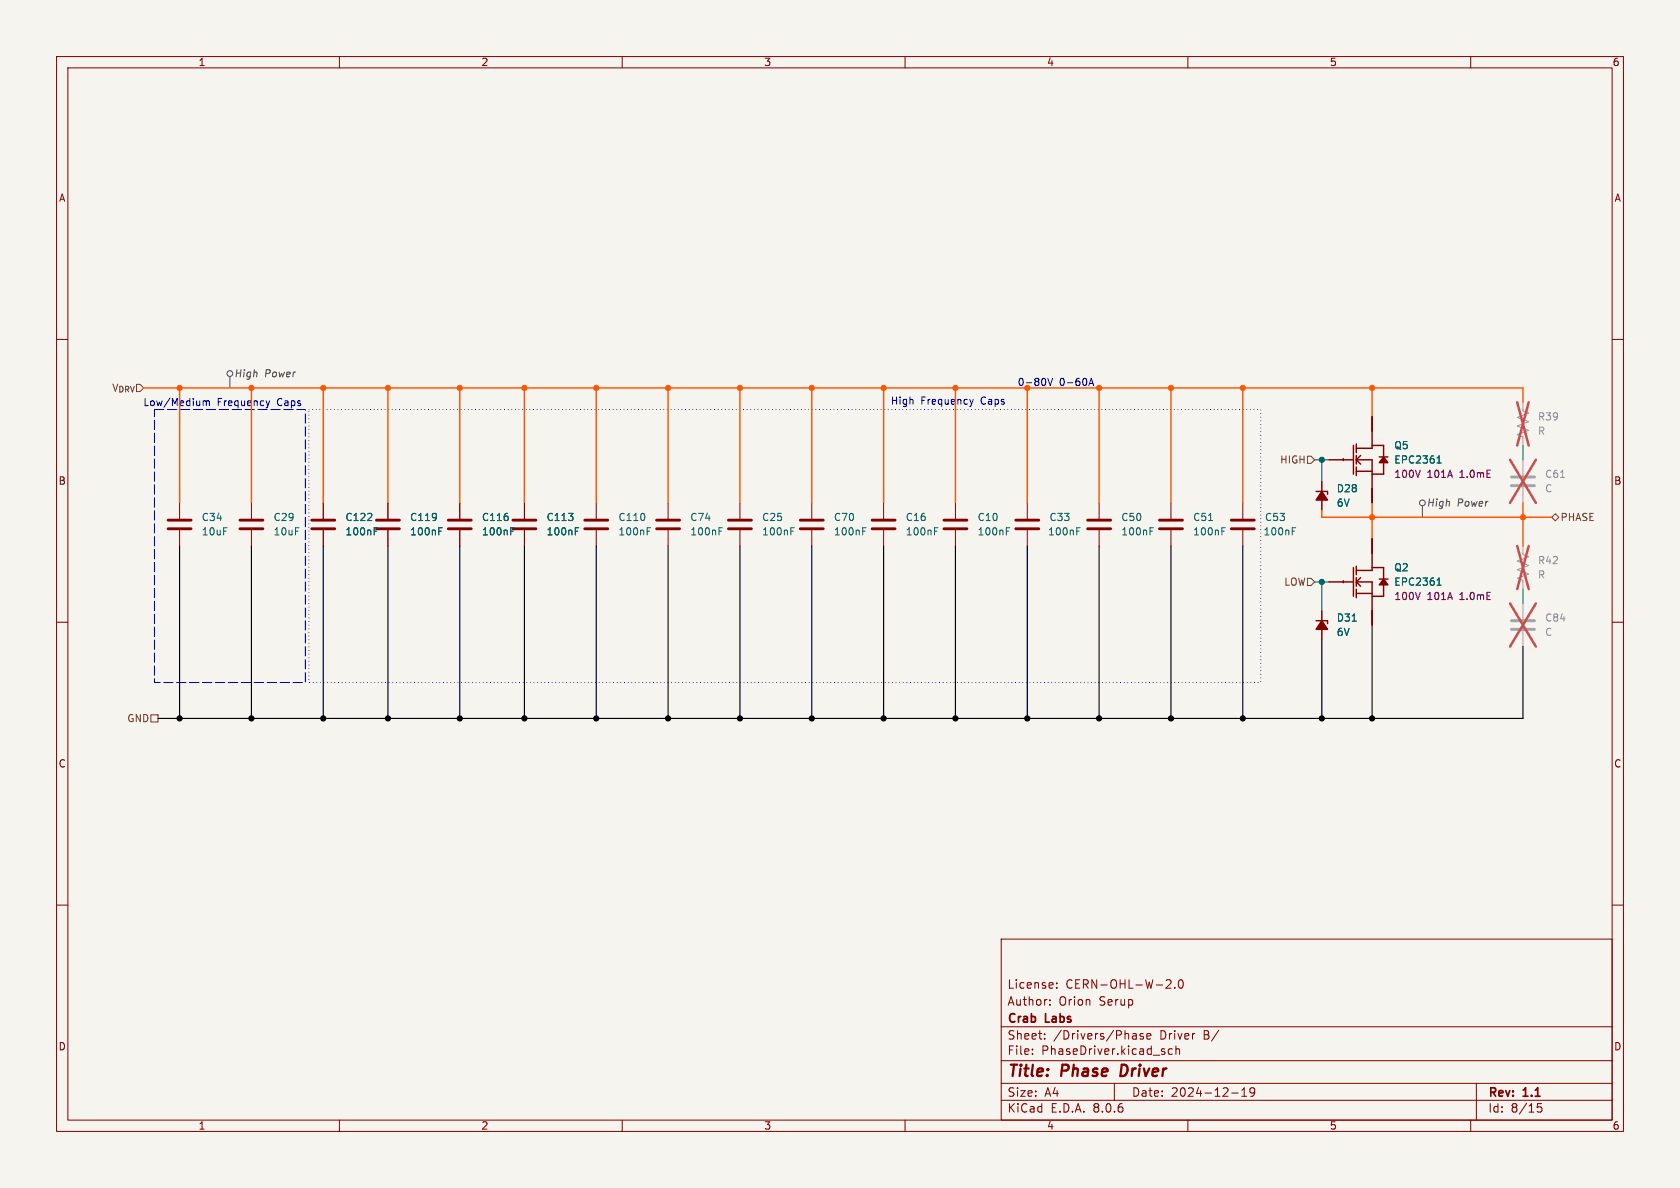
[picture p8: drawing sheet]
<svg xmlns="http://www.w3.org/2000/svg" width="297mm" height="210mm" viewBox="0 0 297 210" stroke-linecap="round" stroke-linejoin="round" font-family="sans-serif">
<path d="M0 0h297v210h-297z" fill="#f5f4ef" stroke="#f5f4ef" stroke-width=".18"/>
<g fill="none" stroke="#840000" stroke-width=".18">
<path d="M10 10h277v190h-277zM12 12h273v186h-273zM60 10v2M110 10v2M160 10v2M210 10v2M260 10v2M10 60h2M285 60h2M242.6 73.7v2.5M31.7 88.9v2.8M31.7 93.7v2.8"/>
<path d="M44.4 88.9v2.8M44.4 93.7v2.8M57.1 88.9v2.8M57.1 93.7v2.8M68.6 88.9v2.8M68.6 93.7v2.8M81.3 88.9v2.8M81.3 93.7v2.8M92.7 88.9v2.8M92.7 93.7v2.8M105.4 88.9v2.8M105.4 93.7v2.8"/>
<path d="M118.1 88.9v2.8M118.1 93.7v2.8M130.8 88.9v2.8M130.8 93.7v2.8M143.5 88.9v2.8M143.5 93.7v2.8M156.2 88.9v2.8M156.2 93.7v2.8M168.9 88.9v2.8M168.9 93.7v2.8M181.6 88.9v2.8M181.6 93.7v2.8"/>
<path d="M194.3 88.9v2.8M194.3 93.7v2.8M207 88.9v2.8M207 93.7v2.8M219.7 88.9v2.8M219.7 93.7v2.8M233.7 85.1v5.1M234.9 81.3h2.6M242.6 86.4v2.5M242.6 95.3v2.5M10 110h2M233.7 108v5"/>
<path d="M234.9 102.9h2.6M242.6 108v2.5M285 110h2M10 160h2M285 160h2M177 166h108v32h-108zM185.6 177.6v.1M185.6 176.8v.1M186.8 174.6v.1M186.8 173.8v.1M206.2 173.3l.5-.1 .3 .1v.3l-.9 1.1h.9M207.7 174.6v.1"/>
<path d="M208.5 173.3l.2-.1a.81 .81 0 0 1 .6 .6 .81 .81 0 0 1-.3 .8l-.2 .1a.81 .81 0 0 1-.3-1.4zM60 198v2M110 198v2M160 198v2M177 194.5h108M177 191.5h108M177 187.5h108M177 181.5h108M182.5 186.3v.1M182.5 185.5v.1M184.7 183.6v.1M184.7 182.8v.1"/>
<path d="M197 191.5v3M200.4 182.7l.4 .1 .1 .9M200.9 183.6l-.5 .1M200.9 183.1h-.5M202.1 182.8l-.4-.1-.2 .2 .1 .2 .5 .2v.3h-.6M202.7 183.2l.8-.1-.1-.3-.4-.1-.3 .2 .1 .7h.6M207.2 185.5l-.4-.1-.3 .3v.4l.2 .2h.5M207.9 185.5l.2-.1 .4 .1v.9M207.9 184.9v1.5M210 198v2M217.7 193.2h1.2M219.5 193.8h.9"/>
<path d="M219.5 192.7l.5-.4v1.5M221.8 192.9l-.3 .3h-.3l-.2-.3 .1-.5 .4-.1 .2 .1a.99 .99 0 0 1-.3 1.4h-.3M260 198v2M261 191.5v6.5M272.5 195.1h-.7l-.1 .7 .3-.1h.5l.1 .3-.1 .5-.2 .1-.6-.1"/>
</g>
<path d="M198.3 188.2l-.2 2h.4" fill="none" stroke="#840000" stroke-width=".4"/>
<g fill="none" stroke="#840000" stroke-width=".51">
<path d="M29.7 93.5h4.1M29.7 91.9h4.1M42.4 93.5h4.1M42.4 91.9h4.1M55.1 93.5h4.1M55.1 91.9h4.1M66.5 93.5h4.1M66.5 91.9h4.1M79.2 93.5h4.1M79.2 91.9h4.1M90.7 93.5h4M90.7 91.9h4"/>
<path d="M103.4 93.5h4M103.4 91.9h4M116.1 93.5h4M116.1 91.9h4M128.8 93.5h4M128.8 91.9h4M141.5 93.5h4M141.5 91.9h4M154.2 93.5h4M154.2 91.9h4M166.9 93.5h4M166.9 91.9h4"/>
<path d="M179.6 93.5h4M179.6 91.9h4M192.3 93.5h4M192.3 91.9h4M205 93.5h4M205 91.9h4M217.7 93.5h4M217.7 91.9h4"/>
</g>
<g fill="none" stroke="#006464" stroke-width=".18">
<path d="M66.2 93.9h.4M66.2 93.3h.6M77.6 93.9h.4M77.6 93.3h.6M90.3 93.9h.4M90.3 93.3h.6M101.7 93.9h.4M101.7 93.3h.6M114.4 93.9h.4M114.4 93.3h.6M127.1 93.9h.4M127.1 93.3h.6"/>
<path d="M139.8 93.9h.4M139.8 93.3h.6M152.5 93.9h.4M152.5 93.3h.6M165.2 93.9h.4M165.2 93.3h.6M177.9 93.9h.4M177.9 93.3h.6M190.4 93.9h.4M190.4 93.3h.6M203.3 93.9h.4M203.3 93.3h.6"/>
<path d="M213.7 92h.7M216 93.9h.4M216 93.3h.6M228.5 93.9h.4M228.5 93.3h.6M254.1 81.9h.7M254.2 80.9l.2-.3v1.3M239.1 109.8h.7M254.1 103.4h.7M254.2 102.5l.2-.3v1.2"/>
</g>
<path d="M269.2 71.1v1.5l1.1 .4-2.1 .8 2.1 .7-2.1 .8 2.1 .8-2.1 .7 1 .4v1.5M269.2 96.5v1.5l1.1 .4-2.1 .8 2.1 .7-2.1 .8 2.1 .8-2.1 .7 1 .4v1.5M269.2 81.3v2.8M269.2 86.1v2.8M269.2 106.7v2.8M269.2 111.5v2.8" fill="none" stroke="#9c9b98" stroke-width=".18"/>
<path d="M268.2 71.1l2.1 7.6M270.3 71.1l-2.1 7.6M267 81.3l4.5 7.6M268.2 96.5l2.1 7.6M270.3 96.5l-2.1 7.6M271.5 81.3l-4.5 7.6M267 106.7l4.5 7.6M271.5 106.7l-4.5 7.6" fill="none" stroke="#e65255" stroke-width=".46"/>
<path d="M267.2 85.9h4.1M267.2 84.3h4.1M267.2 111.3h4.1M267.2 109.7h4.1" fill="none" stroke="#9c9b98" stroke-width=".51"/>
<path d="M275.9 84.4h.7" fill="none" stroke="#939391" stroke-width=".18"/>
<g fill="none" stroke="#840000" stroke-width=".25">
<path d="M239.3 78.7v5.1M239.8 78.5v1.5M242.6 76.2v3h-2.8M242.6 78.7h2v2.1M232.7 86.9h2v.5M237.5 81.1v.3M237.5 81.3h1.8M239.8 80.5v1.5M239.8 82.6v1.5M239.8 81.3h2.8v5.1M239.8 83.3h2.8M239.8 81.3l.7 .7"/>
<path d="M240.5 80.5l-.7 .8M242.6 97.8v3h-2.8M243.8 80.8h1.6M244.6 81.8v2h-2M232.7 109.7h2v.5M237.5 102.7v.3M237.5 102.9h1.8M239.3 100.3v5.1M239.8 102.9h2.8v5.1M239.8 100.1v1.5M239.8 102.1v1.5M239.8 104.1v1.6"/>
<path d="M239.8 104.9h2.8M239.8 102.9l.7 .7M240.5 102.1l-.7 .8M242.6 100.3h2v2.1M243.8 102.4h1.6M244.6 103.4v2h-2"/>
</g>
<g fill="#840000" stroke="#840000" stroke-width=".25">
<path d="M233.7 86.9l1 1.5h-2z"/>
<path d="M244.6 102.4l.8 1h-1.6z"/>
<path d="M233.7 109.7l1 1.6h-2z"/>
<path d="M244.6 80.8l.8 1h-1.6z"/>
</g>
<g fill="none" stroke="#484848" stroke-width=".18">
<path d="M40.6 66.5v2.1M251.5 89.4v2"/>
<circle cx="40.6" cy="66" r=".51"/>
<circle cx="251.5" cy="88.9" r=".51"/>
</g>
<path d="M231.1 80.6h.7l.6 .7-.6 .6h-.7zM274.3 91.4l.7-.6 .6 .6-.6 .7zM231.1 102.2h.7l.6 .7-.6 .6h-.7zM26.7 126.4h1.2v1.2h-1.2z" fill="none" stroke="#725600" stroke-width=".18"/>
<g fill="none" stroke="#0000c2" stroke-width=".18">
<path d="M35.9 70.9v.8M35.9 71l.4-.1 .2 .1M36.5 71l.1-.1h.4v.8M36.5 71v.7M47.1 70.9l.3 .8M47.4 71.7l-.2 .3M47.7 70.9l-.3 .8M171.4 70.6l.4 .8M171.8 71.4l-.2 .4M172.1 70.6l-.3 .8M185.2 66.9l.5 1.2 .4-1.2M192.5 68.1l.4-1.2 .4 1.2"/>
<path d="M192.6 67.8h.6"/>
</g>
<path d="M54.6 72.4h168.3v48.3h-168.3z" fill="none" stroke="#0000c2" stroke-width=".18" stroke-dasharray="0 .6"/>
<path d="M27.3 72.4h26.7v48.3h-26.7z" fill="none" stroke="#0000c2" stroke-width=".18" stroke-dasharray="1.7 .6"/>
<g fill="none" stroke="#f50" stroke-width=".25">
<path d="M25.4 68.6h243.8v2.5M31.7 68.6v20.3M44.4 68.6v20.3M57.1 68.6v20.3M68.6 68.6v20.3M81.3 68.6v20.3M92.7 68.6v20.3M105.4 68.6v20.3M118.1 68.6v20.3M130.8 68.6v20.3M143.5 68.6v20.3M156.2 68.6v20.3"/>
<path d="M168.9 68.6v20.3M181.6 68.6v20.3M194.3 68.6v20.3M207 68.6v20.3M219.7 68.6v20.3M242.6 68.6v5.1M233.7 90.2v1.2h40.6M242.6 88.9v6.4M269.2 88.9v7.6"/>
</g>
<path d="M269.2 78.7v2.6M232.4 81.3h2.5M233.7 81.3v3.8M232.4 102.9h2.5M233.7 102.9v5.1M269.2 104.1v2.6" fill="none" stroke="#009600" stroke-width=".18"/>
<g fill="none" stroke="#000" stroke-width=".2">
<path d="M31.7 96.5v30.5M44.4 96.5v30.5M57.1 96.5v30.5M68.6 96.5v30.5M81.3 96.5v30.5M92.7 96.5v30.5M105.4 96.5v30.5M118.1 96.5v30.5M130.8 96.5v30.5M143.5 96.5v30.5M156.2 96.5v30.5M168.9 96.5v30.5"/>
<path d="M181.6 96.5v30.5M194.3 96.5v30.5M207 96.5v30.5M219.7 96.5v30.5M233.7 113v14M242.6 110.5v16.5M269.2 114.3v12.7h-241.3"/>
</g>
<g fill="#000" stroke="#000" stroke-width=".18">
<circle cx="31.7" cy="127" r=".46"/>
<circle cx="44.4" cy="127" r=".46"/>
<circle cx="57.1" cy="127" r=".46"/>
<circle cx="68.6" cy="127" r=".46"/>
<circle cx="81.3" cy="127" r=".46"/>
<circle cx="92.7" cy="127" r=".46"/>
<circle cx="105.4" cy="127" r=".46"/>
<circle cx="118.1" cy="127" r=".46"/>
<circle cx="130.8" cy="127" r=".46"/>
<circle cx="143.5" cy="127" r=".46"/>
<circle cx="156.2" cy="127" r=".46"/>
<circle cx="168.9" cy="127" r=".46"/>
<circle cx="181.6" cy="127" r=".46"/>
<circle cx="194.3" cy="127" r=".46"/>
<circle cx="207" cy="127" r=".46"/>
<circle cx="219.7" cy="127" r=".46"/>
<circle cx="233.7" cy="127" r=".46"/>
<circle cx="242.6" cy="127" r=".46"/>
</g>
<g fill="#009600" stroke="#009600" stroke-width=".18">
<circle cx="233.7" cy="81.3" r=".46"/>
<circle cx="233.7" cy="102.9" r=".46"/>
</g>
<g fill="#f50" stroke="#f50" stroke-width=".18">
<circle cx="219.7" cy="68.6" r=".46"/>
<circle cx="156.2" cy="68.6" r=".46"/>
<circle cx="168.9" cy="68.6" r=".46"/>
<circle cx="194.3" cy="68.6" r=".46"/>
<circle cx="207" cy="68.6" r=".46"/>
<circle cx="92.7" cy="68.6" r=".46"/>
<circle cx="81.3" cy="68.6" r=".46"/>
<circle cx="44.4" cy="68.6" r=".46"/>
<circle cx="57.1" cy="68.6" r=".46"/>
<circle cx="68.6" cy="68.6" r=".46"/>
<circle cx="31.7" cy="68.6" r=".46"/>
<circle cx="242.6" cy="91.4" r=".46"/>
<circle cx="242.6" cy="68.6" r=".46"/>
<circle cx="269.2" cy="91.4" r=".46"/>
<circle cx="118.1" cy="68.6" r=".46"/>
<circle cx="105.4" cy="68.6" r=".46"/>
<circle cx="143.5" cy="68.6" r=".46"/>
<circle cx="130.8" cy="68.6" r=".46"/>
</g>
<g font-size="2.8" fill="#840000">
<text x="178" y="190.9">Title:</text>
<text x="187.7" y="190.9">Phase</text>
<text x="198.9" y="190.9">Driver</text>
</g>
<g font-size="2.1" fill="#840000">
<text x="178" y="178">Author:</text>
<text x="178" y="175">License:</text>
<text x="187.2" y="178">Orion</text>
<text x="188.4" y="175">CERN-OHL-W-2.0</text>
<text x="194.4" y="178">Serup</text>
<text x="178" y="184">Sheet:</text>
<text x="178" y="181.2">Crab</text>
<text x="184.9" y="181.2">Labs</text>
<text x="186.2" y="184">/Drivers/Phase</text>
<text x="205.1" y="184">Driver</text>
<text x="212.9" y="184">B/</text>
<text x="178" y="186.7">File:</text>
<text x="184.1" y="186.7">PhaseDriver.kicad_sch</text>
<text x="178" y="196.9">KiCad</text>
<text x="178" y="194.1">Size:</text>
<text x="184.7" y="194.1">A4</text>
<text x="185.7" y="196.9">E.D.A.</text>
<text x="193.3" y="196.9">8.0.6</text>
<text x="200" y="194.1">Date:</text>
<text x="207" y="194.1">2024-12-19</text>
<text x="263" y="194.3">Rev:</text>
<text x="263" y="196.9">Id:</text>
<text x="267.1" y="196.9">8/15</text>
<text x="269.4" y="194.3">1.1</text>
</g>
<g font-size="1.8" fill="#840000">
<text x="35" y="11.9">1</text>
<text x="85" y="11.9">2</text>
<text x="135" y="11.9">3</text>
<text x="185" y="11.9">4</text>
<text x="235" y="11.9">5</text>
<text x="285" y="11.9">6</text>
<text x="10.3" y="35.9">A</text>
<text x="285.3" y="35.9">A</text>
<text x="10.3" y="85.9">B</text>
<text x="285.3" y="85.9">B</text>
<text x="10.3" y="135.9">C</text>
<text x="285.3" y="135.9">C</text>
<text x="10.3" y="185.9">D</text>
<text x="285.3" y="185.9">D</text>
<text x="35" y="199.9">1</text>
<text x="85" y="199.9">2</text>
<text x="135" y="199.9">3</text>
<text x="185" y="199.9">4</text>
<text x="235" y="199.9">5</text>
<text x="285" y="199.9">6</text>
</g>
<g font-size="1.8" fill="#725600">
<text x="19.7" y="69.4">V_{DRV}</text>
<text x="226.2" y="82.1">HIGH</text>
<text x="275.8" y="92.3">PHASE</text>
<text x="226.9" y="103.7">LOW</text>
<text x="22.4" y="127.9">GND</text>
</g>
<g font-size="1.8" fill="#0000c2">
<text x="25.2" y="72">Low/Medium</text>
<text x="38.4" y="72">Frequency</text>
<text x="49.1" y="72">Caps</text>
<text x="157.4" y="71.7">High</text>
<text x="162.8" y="71.7">Frequency</text>
<text x="173.5" y="71.7">Caps</text>
<text x="187.3" y="68.4">0-60A</text>
</g>
<g font-size="1.8" fill="#484848">
<text x="41.3" y="66.9">High</text>
<text x="46.7" y="66.9">Power</text>
<text x="252.2" y="89.8">High</text>
<text x="257.6" y="89.8">Power</text>
</g>
<text font-size="1.8" fill="#f50" x="179.8" y="68.4">0-80V</text>
<g font-size="1.8" fill="#939391">
<text x="271.8" y="74.5">R39</text>
<text x="271.8" y="77.1">R</text>
<text x="273.1" y="84.7">C61</text>
<text x="273.1" y="87.2">C</text>
<text x="271.8" y="99.9">R42</text>
<text x="271.8" y="102.5">R</text>
<text x="273.1" y="110.1">C84</text>
<text x="273.1" y="112.6">C</text>
</g>
<g font-size="1.8" fill="#006464">
<text x="246.4" y="79.6">Q5</text>
<text x="246.4" y="82.1">EPC2361</text>
<text x="236.2" y="89.8">6V</text>
<text x="236.2" y="87.2">D28</text>
<text x="35.6" y="92.3">C34</text>
<text x="35.6" y="94.8">10uF</text>
<text x="48.3" y="92.3">C29</text>
<text x="48.3" y="94.8">10uF</text>
<text x="61" y="92.3">C122</text>
<text x="61" y="94.8">100nF</text>
<text x="72.4" y="92.3">C119</text>
<text x="72.4" y="94.8">100nF</text>
<text x="85.1" y="92.3">C116</text>
<text x="85.1" y="94.8">100nF</text>
<text x="96.5" y="92.3">C113</text>
<text x="96.5" y="94.8">100nF</text>
<text x="109.2" y="92.3">C110</text>
<text x="109.2" y="94.8">100nF</text>
<text x="121.9" y="94.8">100nF</text>
<text x="121.9" y="92.3">C74</text>
<text x="134.6" y="94.8">100nF</text>
<text x="134.6" y="92.3">C25</text>
<text x="147.3" y="94.8">100nF</text>
<text x="147.3" y="92.3">C70</text>
<text x="160" y="94.8">100nF</text>
<text x="160" y="92.3">C16</text>
<text x="172.7" y="94.8">100nF</text>
<text x="172.7" y="92.3">C10</text>
<text x="185.2" y="94.8">100nF</text>
<text x="185.4" y="92.3">C33</text>
<text x="198.1" y="94.8">100nF</text>
<text x="198.1" y="92.3">C50</text>
<text x="210.8" y="94.8">100nF</text>
<text x="210.8" y="92.3">C51</text>
<text x="223.3" y="94.8">100nF</text>
<text x="223.5" y="92.3">C53</text>
<text x="246.4" y="101.2">Q2</text>
<text x="246.4" y="103.7">EPC2361</text>
<text x="236.2" y="112.6">6V</text>
<text x="236.2" y="110.1">D31</text>
</g>
<g font-size="1.8" fill="#840084">
<text x="246.4" y="84.7">100V</text>
<text x="252.3" y="84.7">101A</text>
<text x="258.2" y="84.7">1.0mE</text>
<text x="246.4" y="106.3">100V</text>
<text x="252.3" y="106.3">101A</text>
<text x="258.2" y="106.3">1.0mE</text>
</g>
</svg>
